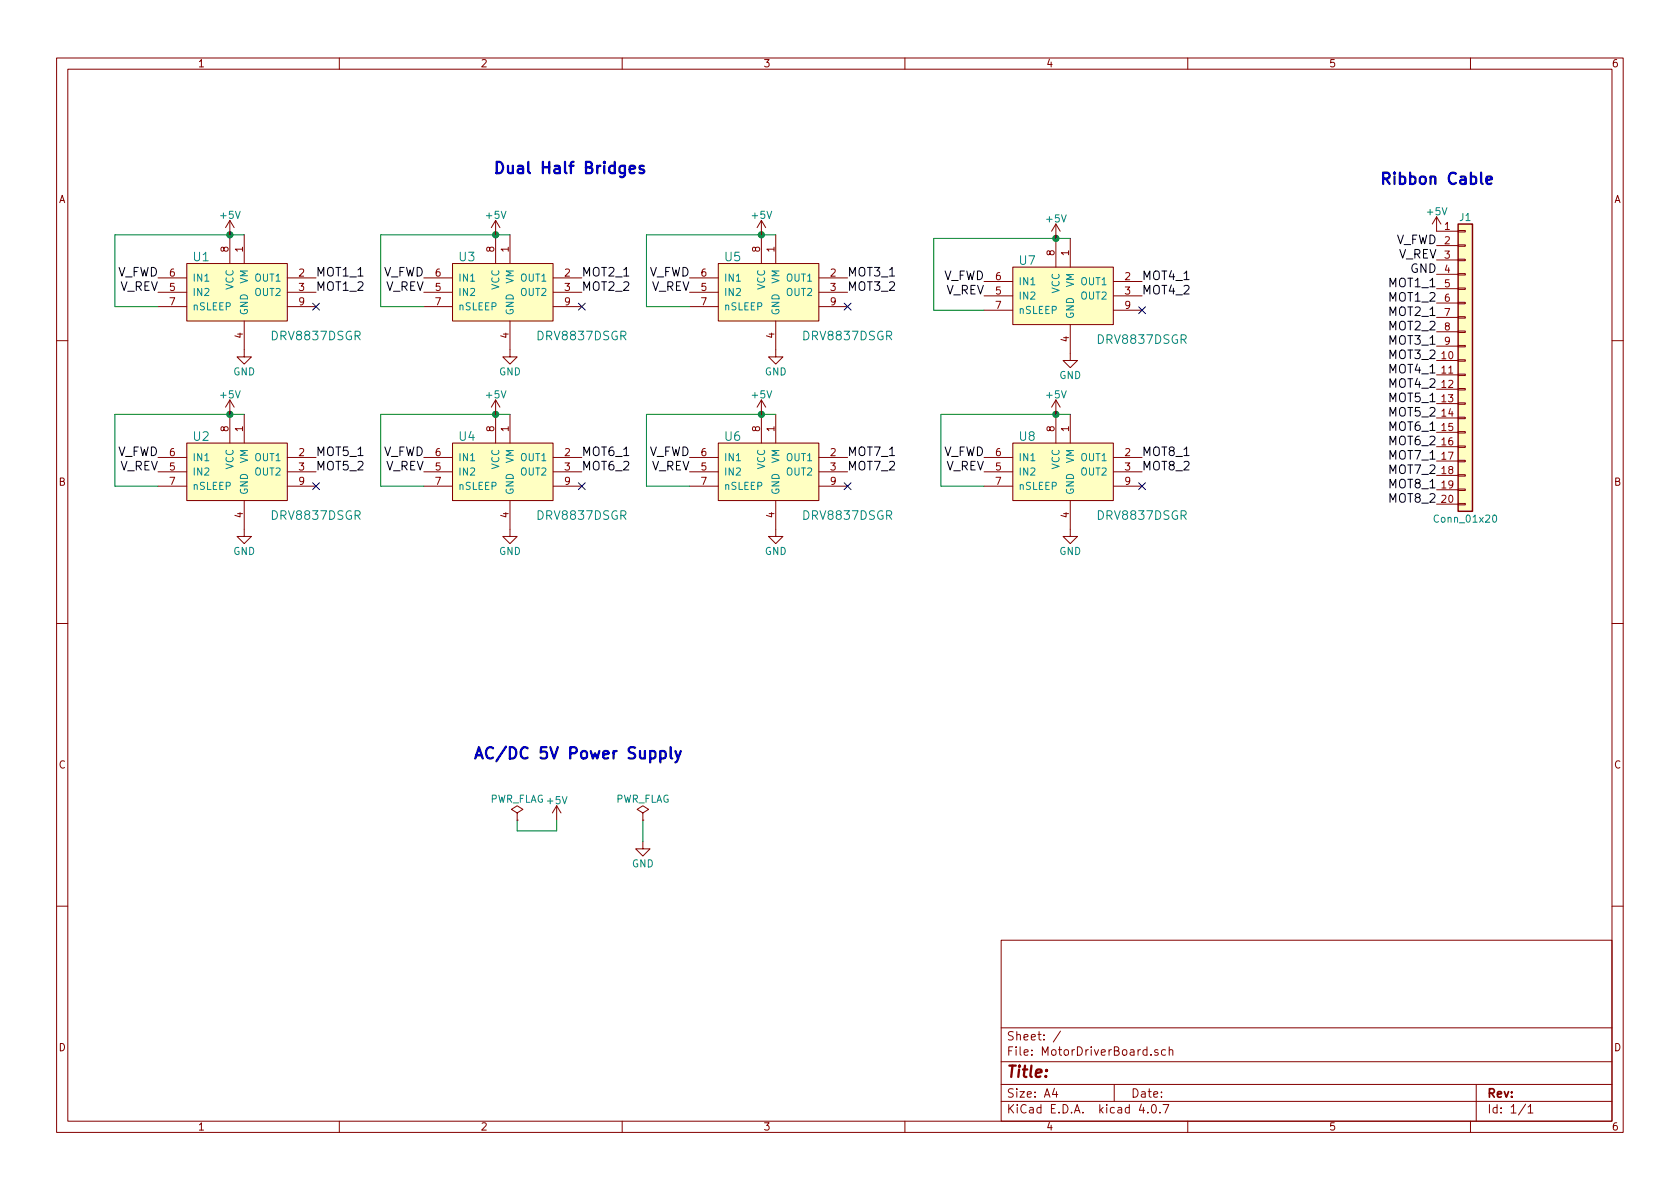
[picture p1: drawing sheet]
<svg xmlns="http://www.w3.org/2000/svg" width="297mm" height="210mm" viewBox="0 0 297 210" stroke-linecap="round" stroke-linejoin="round" font-family="sans-serif">
<g fill="none" stroke="#840000" stroke-width=".18">
<path d="M10 10.3h277v189.9h-277zM12 12.2h273v186.1h-273zM60 10.3v1.9M110 10.3v1.9M160 10.3v1.9M210 10.3v1.9M260 10.3v1.9M40.6 39v7.6M40.6 39l-.7 1.3M40.6 39l.8 1.3M87.6 39v7.6M87.6 39l-.7 1.3"/>
<path d="M87.6 39l.8 1.3M134.6 39v7.6M134.6 39l-.7 1.3M134.6 39l.8 1.3M186.7 39.6v7.6M186.7 39.6l-.8 1.3M186.7 39.6l.8 1.3M254 38.3v2.6h3.8M254 38.3l-.8 1.3M254 38.3l.8 1.3M27.9 49.1h5.1M27.9 51.7h5.1"/>
<path d="M27.9 54.2h5.1M33 46.6h17.8v10.2h-17.8zM43.2 56.8v6.3h1.2l-1.2 1.3-1.3-1.3h1.3M43.2 41.5v5.1M50.8 49.1h5.1M50.8 51.7h5.1M50.8 54.2h5.1M74.9 49.1h5.1M74.9 51.7h5.1M74.9 54.2h5.1M80 46.6h17.8v10.2h-17.8zM90.2 56.8v6.3h1.2l-1.2 1.3-1.3-1.3h1.3"/>
<path d="M90.2 41.5v5.1M97.8 49.1h5.1M97.8 51.7h5.1M97.8 54.2h5.1M121.9 49.1h5.1M121.9 51.7h5.1M121.9 54.2h5.1M127 46.6h17.8v10.2h-17.8zM137.2 56.8v6.3h1.2l-1.2 1.3-1.3-1.3h1.3M137.2 41.5v5.1M144.8 49.1h5.1M144.8 51.7h5.1"/>
<path d="M144.8 54.2h5.1M174 49.8h5.1M174 52.3h5.1M174 54.9h5.1M179.1 47.2h17.7v10.2h-17.7zM189.2 57.4v6.3h1.3l-1.3 1.3-1.2-1.3h1.2M189.2 42.2v5M196.8 49.8h5.1M196.8 52.3h5.1M196.8 54.9h5.1M254 43.4h3.8M254 46h3.8"/>
<path d="M254 48.5h3.8M254 51h3.8M254 53.6h3.8M254 56.1h3.8M254 58.7h3.8M257.8 58.5h1.3v.3h-1.3zM257.8 56h1.3v.3h-1.3zM257.8 53.5h1.3v.2h-1.3zM257.8 50.9h1.3v.3h-1.3zM257.8 48.4h1.3v.2h-1.3zM257.8 45.8h1.3v.3h-1.3zM257.8 43.3h1.3v.3h-1.3z"/>
<path d="M257.8 40.8h1.3v.2h-1.3zM10 60.2h2M33 78.4h17.8v10.1h-17.8zM40.6 70.7v7.7M40.6 70.7l-.7 1.3M40.6 70.7l.8 1.3M43.2 73.3v5.1M80 78.4h17.8v10.1h-17.8zM87.6 70.7v7.7M87.6 70.7l-.7 1.3M87.6 70.7l.8 1.3M90.2 73.3v5.1"/>
<path d="M127 78.4h17.8v10.1h-17.8zM134.6 70.7v7.7M134.6 70.7l-.7 1.3M134.6 70.7l.8 1.3M137.2 73.3v5.1M179.1 78.4h17.7v10.1h-17.7zM186.7 70.7v7.7M186.7 70.7l-.8 1.3M186.7 70.7l.8 1.3M189.2 73.3v5.1M254 61.2h3.8M254 63.7h3.8"/>
<path d="M254 66.3h3.8M254 68.8h3.8M254 71.4h3.8M254 73.9h3.8M254 76.4h3.8M254 79h3.8M257.8 78.9h1.3v.2h-1.3zM257.8 76.3h1.3v.3h-1.3zM257.8 73.8h1.3v.2h-1.3zM257.8 71.2h1.3v.3h-1.3zM257.8 68.7h1.3v.3h-1.3zM257.8 66.2h1.3v.2h-1.3z"/>
<path d="M257.8 63.6h1.3v.3h-1.3zM257.8 61.1h1.3v.2h-1.3zM285 60.2h2M27.9 80.9h5.1M27.9 83.4h5.1M27.9 86h5.1M43.2 88.5v6.4h1.2l-1.2 1.2-1.3-1.2h1.3M50.8 80.9h5.1M50.8 83.4h5.1M50.8 86h5.1M74.9 80.9h5.1M74.9 83.4h5.1"/>
<path d="M74.9 86h5.1M90.2 88.5v6.4h1.2l-1.2 1.2-1.3-1.2h1.3M97.8 80.9h5.1M97.8 83.4h5.1M97.8 86h5.1M121.9 80.9h5.1M121.9 83.4h5.1M121.9 86h5.1M137.2 88.5v6.4h1.2l-1.2 1.2-1.3-1.2h1.3M144.8 80.9h5.1M144.8 83.4h5.1M144.8 86h5.1"/>
<path d="M174 80.9h5.1M174 83.4h5.1M174 86h5.1M189.2 88.5v6.4h1.3l-1.3 1.2-1.2-1.2h1.2M196.8 80.9h5.1M196.8 83.4h5.1M196.8 86h5.1M254 89.1h3.8M254 81.5h3.8M254 84.1h3.8M254 86.6h3.8M257.8 89h1.3v.3h-1.3z"/>
<path d="M257.8 86.5h1.3v.2h-1.3zM257.8 83.9h1.3v.3h-1.3zM257.8 81.4h1.3v.3h-1.3zM10 110.3h2M285 110.3h2M91.4 145h.1M91.4 143.8l1.1-.7-1.1-.6-1 .6 1 .7v1.2M98.4 142.5l-.7 1.3M98.4 142.5v2.5M98.4 142.5l.8 1.3M113.7 148.8v1.3h1.2l-1.2 1.3-1.3-1.3h1.3M113.7 145h.1"/>
<path d="M113.7 143.8l1-.7-1-.6-1.1 .6 1.1 .7v1.2M10 160.2h2M177 166.3h108v32h-108zM285 160.2h2M60 198.3v1.9M110 198.3v1.9M160 198.3v1.9M177 194.8h108M177 191.8h108M177 187.8h108M177 181.8h108M186.4 192.5l-.3 1h.9"/>
<path d="M186.8 193v1M187.5 182.3l-1.3 2M197 191.8v3M201.8 195.2l-.4 1.1h1M202.9 196.7v.1M203.5 186.5v.1M203.8 195.4l.1-.1a.81 .81 0 0 1 .6 .6 .81 .81 0 0 1-.3 .8l-.1 .1a.8 .8 0 0 1-.6-.6 .8 .8 0 0 1 .3-.8zM204.7 185.7a.37 .37 0 0 0-.6 .1l.1 .2 .5 .2 .1 .1-.2 .3-.5-.1M205.1 196.7v.1M205.6 195.3h1.1l-.7 1.5M206.1 185.7l-.5-.1-.2 .3v.6l.2 .1 .5-.1M206.7 185.7l.2-.1 .4 .1 .1 .9"/>
<path d="M206.7 185.1v1.5M210 198.3v1.9M260 198.3v1.9M261 191.8v6.5M269.7 195.2l-1.2 2M270.2 195.8l.4-.5v1.5M270.2 196.8h.8"/>
</g>
<g fill="#ffffc2" stroke="#ffffc2" stroke-width=".18">
<path d="M33 46.6h17.8v10.2h-17.8z"/>
<path d="M257.8 39.6h2.5v50.8h-2.5z"/>
<path d="M80 46.6h17.8v10.2h-17.8z"/>
<path d="M127 46.6h17.8v10.2h-17.8z"/>
<path d="M179.1 47.2h17.7v10.2h-17.7z"/>
<path d="M33 78.4h17.8v10.1h-17.8z"/>
<path d="M80 78.4h17.8v10.1h-17.8z"/>
<path d="M127 78.4h17.8v10.1h-17.8z"/>
<path d="M179.1 78.4h17.7v10.1h-17.7z"/>
</g>
<path d="M257.8 39.6h2.5v50.8h-2.5z" fill="none" stroke="#840000" stroke-width=".25"/>
<path d="M264 91.2l.2-.1a.67 .67 0 0 1 .4 .6 .67 .67 0 0 1-.4 .6l-.2-.1-.1-.3z" fill="none" stroke="#008484" stroke-width=".18"/>
<path d="M43.2 41.5h-22.9v12.7h7.6M90.2 41.5h-22.9v12.7h7.6M137.2 41.5h-22.9v12.7h7.6M189.2 42.2h-24.1v12.7h8.9M43.2 73.3h-22.9v12.7h7.6M90.2 73.3h-22.9v12.7h7.6M137.2 73.3h-22.9v12.7h7.6M189.2 73.3h-22.8v12.7h7.6M91.4 145v1.9h7v-1.9M113.7 145v3.8" fill="none" stroke="#008400" stroke-width=".18"/>
<g fill="#008400" stroke="#008400" stroke-width=".25">
<circle cx="40.6" cy="41.5" r=".51"/>
<circle cx="87.6" cy="41.5" r=".51"/>
<circle cx="134.6" cy="41.5" r=".51"/>
<circle cx="186.7" cy="42.2" r=".51"/>
<circle cx="40.6" cy="73.3" r=".51"/>
<circle cx="87.6" cy="73.3" r=".51"/>
<circle cx="186.7" cy="73.3" r=".51"/>
<circle cx="134.6" cy="73.3" r=".51"/>
</g>
<path d="M87.8 28.6a1.06 1.06 0 0 1 1.1 .7 1.06 1.06 0 0 1-.3 1.2l-.8 .1zM89.8 29.3l.1 1.2a.56 .56 0 0 0 .8-.1M244.6 31.6h.7a.55 .55 0 0 0 .4-.5 .55 .55 0 0 0-.4-.6h-.7v2M245 31.6l.7 .9M84 134.1l.7-2 .6 2M84.2 133.6h1M87.2 132.3a.8 .8 0 0 0-1 0 .8 .8 0 0 0-.3 1 .76 .76 0 0 0 .4 .7 .76 .76 0 0 0 .9 0" fill="none" stroke="#0000c2" stroke-width=".41"/>
<g fill="none" stroke="#000084" stroke-width=".18">
<path d="M55.3 53.6l1.2 1.2M56.5 53.6l-1.2 1.2M102.3 53.6l1.2 1.2M103.5 53.6l-1.2 1.2M149.3 53.6l1.2 1.2M150.5 53.6l-1.2 1.2M201.3 54.2l1.2 1.3M202.5 54.2l-1.2 1.3M55.3 85.4l1.2 1.2M56.5 85.4l-1.2 1.2M102.3 85.4l1.2 1.2M103.5 85.4l-1.2 1.2"/>
<path d="M149.3 85.4l1.2 1.2M150.5 85.4l-1.2 1.2M201.3 85.4l1.2 1.2M202.5 85.4l-1.2 1.2"/>
</g>
<g font-size="2.8" fill="#0000c2">
<text x="91" y="30.7">Dual Half Bridges</text>
<text x="246.2" y="32.6">Ribbon Cable</text>
<text x="88.3" y="134.2">AC/DC 5V Power Supply</text>
</g>
<text font-size="2.8" fill="#840000" x="178" y="190.5">Title:</text>
<g font-size="2.1" fill="#008484">
<text x="34.2" y="46.2">U1</text>
<text x="81.2" y="46.2">U3</text>
<text x="128.2" y="46.2">U5</text>
<text x="180.3" y="46.8">U7</text>
<text x="48.2" y="60.2">DRV8837DSGR</text>
<text x="95.2" y="60.2">DRV8837DSGR</text>
<text x="142.2" y="60.2">DRV8837DSGR</text>
<text x="194.3" y="60.8">DRV8837DSGR</text>
<text x="34.2" y="77.9">U2</text>
<text x="81.2" y="77.9">U4</text>
<text x="128.2" y="77.9">U6</text>
<text x="180.3" y="77.9">U8</text>
<text x="48.2" y="91.9">DRV8837DSGR</text>
<text x="95.2" y="91.9">DRV8837DSGR</text>
<text x="142.2" y="91.9">DRV8837DSGR</text>
<text x="194.3" y="91.9">DRV8837DSGR</text>
</g>
<g font-size="2.1">
<text x="246.6" y="43.2">V_FWD</text>
<text x="247" y="45.7">V_REV</text>
<text x="20.5" y="48.9">V_FWD</text>
<text x="21" y="51.4">V_REV</text>
<text x="55.9" y="48.9">MOT1_1</text>
<text x="55.9" y="51.4">MOT1_2</text>
<text x="67.5" y="48.9">V_FWD</text>
<text x="68" y="51.4">V_REV</text>
<text x="102.9" y="48.9">MOT2_1</text>
<text x="102.9" y="51.4">MOT2_2</text>
<text x="114.5" y="48.9">V_FWD</text>
<text x="115" y="51.4">V_REV</text>
<text x="149.9" y="48.9">MOT3_1</text>
<text x="149.9" y="51.4">MOT3_2</text>
<text x="166.6" y="49.5">V_FWD</text>
<text x="167" y="52.1">V_REV</text>
<text x="201.9" y="49.5">MOT4_1</text>
<text x="201.9" y="52.1">MOT4_2</text>
<text x="245.7" y="50.8">MOT1_1</text>
<text x="245.7" y="53.3">MOT1_2</text>
<text x="249.3" y="48.3">GND</text>
<text x="245.7" y="55.9">MOT2_1</text>
<text x="245.7" y="58.4">MOT2_2</text>
<text x="245.7" y="61">MOT3_1</text>
<text x="245.7" y="63.5">MOT3_2</text>
<text x="245.7" y="66">MOT4_1</text>
<text x="245.7" y="68.6">MOT4_2</text>
<text x="245.7" y="71.1">MOT5_1</text>
<text x="245.7" y="73.7">MOT5_2</text>
<text x="245.7" y="76.2">MOT6_1</text>
<text x="20.5" y="80.6">V_FWD</text>
<text x="21" y="83.2">V_REV</text>
<text x="55.9" y="80.6">MOT5_1</text>
<text x="55.9" y="83.2">MOT5_2</text>
<text x="67.5" y="80.6">V_FWD</text>
<text x="68" y="83.2">V_REV</text>
<text x="102.9" y="80.6">MOT6_1</text>
<text x="102.9" y="83.2">MOT6_2</text>
<text x="114.5" y="80.6">V_FWD</text>
<text x="115" y="83.2">V_REV</text>
<text x="149.9" y="80.6">MOT7_1</text>
<text x="149.9" y="83.2">MOT7_2</text>
<text x="166.6" y="80.6">V_FWD</text>
<text x="167" y="83.2">V_REV</text>
<text x="201.9" y="80.6">MOT8_1</text>
<text x="201.9" y="83.2">MOT8_2</text>
<text x="245.7" y="78.7">MOT6_2</text>
<text x="245.7" y="81.3">MOT7_1</text>
<text x="245.7" y="83.8">MOT7_2</text>
<text x="245.7" y="86.4">MOT8_1</text>
<text x="245.7" y="88.9">MOT8_2</text>
</g>
<g font-size="2.1" fill="#840000">
<text x="178" y="184">Sheet: /</text>
<text x="178" y="186.7">File: MotorDriverBoard.sch</text>
<text x="178" y="196.9">KiCad E.D.A. kicad 4.0.7</text>
<text x="178" y="194.1">Size: A4</text>
<text x="200" y="194.1">Date:</text>
<text x="263" y="194.1">Rev:</text>
<text x="263" y="196.9">Id: 1/1</text>
</g>
<g font-size="1.8" fill="#840000">
<text x="35" y="11.9">1</text>
<text x="85" y="11.9">2</text>
<text x="135" y="11.9">3</text>
<text x="185" y="11.9">4</text>
<text x="235" y="11.9">5</text>
<text x="285" y="11.9">6</text>
<text x="10.4" y="35.9">A</text>
<text x="285.4" y="35.9">A</text>
<text x="255.4" y="40.6">1</text>
<text x="40.4" y="44.5" transform="rotate(-90 40.4 44.5)">8</text>
<text x="42.9" y="44.5" transform="rotate(-90 42.9 44.5)">1</text>
<text x="87.4" y="44.5" transform="rotate(-90 87.4 44.5)">8</text>
<text x="89.9" y="44.5" transform="rotate(-90 89.9 44.5)">1</text>
<text x="134.4" y="44.5" transform="rotate(-90 134.4 44.5)">8</text>
<text x="136.9" y="44.5" transform="rotate(-90 136.9 44.5)">1</text>
<text x="186.4" y="45.2" transform="rotate(-90 186.4 45.2)">8</text>
<text x="189" y="45.2" transform="rotate(-90 189 45.2)">1</text>
<text x="255.4" y="43.2">2</text>
<text x="255.4" y="45.7">3</text>
<text x="30" y="51.4">5</text>
<text x="30" y="48.9">6</text>
<text x="30" y="54">7</text>
<text x="52.9" y="48.9">2</text>
<text x="52.9" y="51.4">3</text>
<text x="52.9" y="54">9</text>
<text x="77" y="51.4">5</text>
<text x="77" y="48.9">6</text>
<text x="77" y="54">7</text>
<text x="99.8" y="48.9">2</text>
<text x="99.8" y="51.4">3</text>
<text x="99.8" y="54">9</text>
<text x="124" y="51.4">5</text>
<text x="124" y="48.9">6</text>
<text x="124" y="54">7</text>
<text x="146.8" y="48.9">2</text>
<text x="146.8" y="51.4">3</text>
<text x="146.8" y="54">9</text>
<text x="176" y="52.1">5</text>
<text x="176" y="49.5">6</text>
<text x="198.9" y="49.5">2</text>
<text x="198.9" y="52.1">3</text>
<text x="255.4" y="48.3">4</text>
<text x="255.4" y="50.8">5</text>
<text x="255.4" y="53.3">6</text>
<text x="42.9" y="59.8" transform="rotate(-90 42.9 59.8)">4</text>
<text x="89.9" y="59.8" transform="rotate(-90 89.9 59.8)">4</text>
<text x="136.9" y="59.8" transform="rotate(-90 136.9 59.8)">4</text>
<text x="176" y="54.6">7</text>
<text x="198.9" y="54.6">9</text>
<text x="255.4" y="55.9">7</text>
<text x="255.4" y="58.4">8</text>
<text x="189" y="60.4" transform="rotate(-90 189 60.4)">4</text>
<text x="254.9" y="63.5">10</text>
<text x="255.4" y="61">9</text>
<text x="254.9" y="66">11</text>
<text x="254.9" y="68.6">12</text>
<text x="254.9" y="71.1">13</text>
<text x="40.4" y="76.3" transform="rotate(-90 40.4 76.3)">8</text>
<text x="42.9" y="76.3" transform="rotate(-90 42.9 76.3)">1</text>
<text x="87.4" y="76.3" transform="rotate(-90 87.4 76.3)">8</text>
<text x="89.9" y="76.3" transform="rotate(-90 89.9 76.3)">1</text>
<text x="134.4" y="76.3" transform="rotate(-90 134.4 76.3)">8</text>
<text x="136.9" y="76.3" transform="rotate(-90 136.9 76.3)">1</text>
<text x="186.4" y="76.3" transform="rotate(-90 186.4 76.3)">8</text>
<text x="189" y="76.3" transform="rotate(-90 189 76.3)">1</text>
<text x="254.9" y="73.7">14</text>
<text x="254.9" y="76.2">15</text>
<text x="30" y="83.2">5</text>
<text x="30" y="80.6">6</text>
<text x="52.9" y="80.6">2</text>
<text x="52.9" y="83.2">3</text>
<text x="77" y="83.2">5</text>
<text x="77" y="80.6">6</text>
<text x="99.8" y="80.6">2</text>
<text x="99.8" y="83.2">3</text>
<text x="124" y="83.2">5</text>
<text x="124" y="80.6">6</text>
<text x="146.8" y="80.6">2</text>
<text x="146.8" y="83.2">3</text>
<text x="176" y="83.2">5</text>
<text x="176" y="80.6">6</text>
<text x="198.9" y="80.6">2</text>
<text x="198.9" y="83.2">3</text>
<text x="254.9" y="78.7">16</text>
<text x="254.9" y="81.3">17</text>
<text x="254.9" y="83.8">18</text>
<text x="10.4" y="85.9">B</text>
<text x="30" y="85.7">7</text>
<text x="52.9" y="85.7">9</text>
<text x="77" y="85.7">7</text>
<text x="99.8" y="85.7">9</text>
<text x="124" y="85.7">7</text>
<text x="146.8" y="85.7">9</text>
<text x="176" y="85.7">7</text>
<text x="198.9" y="85.7">9</text>
<text x="254.9" y="88.9">20</text>
<text x="254.9" y="86.4">19</text>
<text x="285.4" y="85.9">B</text>
<text x="42.9" y="91.5" transform="rotate(-90 42.9 91.5)">4</text>
<text x="89.9" y="91.5" transform="rotate(-90 89.9 91.5)">4</text>
<text x="136.9" y="91.5" transform="rotate(-90 136.9 91.5)">4</text>
<text x="189" y="91.5" transform="rotate(-90 189 91.5)">4</text>
<text x="10.4" y="135.9">C</text>
<text x="285.4" y="135.9">C</text>
<text x="10.4" y="185.9">D</text>
<text x="285.4" y="185.9">D</text>
<text x="35" y="199.9">1</text>
<text x="85" y="199.9">2</text>
<text x="135" y="199.9">3</text>
<text x="185" y="199.9">4</text>
<text x="235" y="199.9">5</text>
<text x="285" y="199.9">6</text>
</g>
<g font-size="1.8" fill="#008484">
<text x="39" y="38.7">+5V</text>
<text x="86" y="38.7">+5V</text>
<text x="133" y="38.7">+5V</text>
<text x="185.1" y="39.3">+5V</text>
<text x="252.4" y="38">+5V</text>
<text x="258.1" y="39.1">J1</text>
<text x="34" y="52.3">IN2</text>
<text x="34" y="49.8">IN1</text>
<text x="41.3" y="51.4" transform="rotate(-90 41.3 51.4)">VCC</text>
<text x="43.8" y="50.3" transform="rotate(-90 43.8 50.3)">VM</text>
<text x="45.1" y="49.8">OUT1</text>
<text x="45.1" y="52.3">OUT2</text>
<text x="81" y="52.3">IN2</text>
<text x="81" y="49.8">IN1</text>
<text x="88.3" y="51.4" transform="rotate(-90 88.3 51.4)">VCC</text>
<text x="90.8" y="50.3" transform="rotate(-90 90.8 50.3)">VM</text>
<text x="92" y="49.8">OUT1</text>
<text x="92" y="52.3">OUT2</text>
<text x="128" y="52.3">IN2</text>
<text x="128" y="49.8">IN1</text>
<text x="135.3" y="51.4" transform="rotate(-90 135.3 51.4)">VCC</text>
<text x="137.8" y="50.3" transform="rotate(-90 137.8 50.3)">VM</text>
<text x="139" y="49.8">OUT1</text>
<text x="139" y="52.3">OUT2</text>
<text x="180.1" y="53">IN2</text>
<text x="180.1" y="50.4">IN1</text>
<text x="187.3" y="52" transform="rotate(-90 187.3 52)">VCC</text>
<text x="189.9" y="50.9" transform="rotate(-90 189.9 50.9)">VM</text>
<text x="191.1" y="50.4">OUT1</text>
<text x="191.1" y="53">OUT2</text>
<text x="34" y="54.9">nSLEEP</text>
<text x="43.8" y="55.7" transform="rotate(-90 43.8 55.7)">GND</text>
<text x="81" y="54.9">nSLEEP</text>
<text x="90.8" y="55.7" transform="rotate(-90 90.8 55.7)">GND</text>
<text x="128" y="54.9">nSLEEP</text>
<text x="137.8" y="55.7" transform="rotate(-90 137.8 55.7)">GND</text>
<text x="180.1" y="55.5">nSLEEP</text>
<text x="189.9" y="56.4" transform="rotate(-90 189.9 56.4)">GND</text>
<text x="39" y="70.4">+5V</text>
<text x="41.2" y="66.4">GND</text>
<text x="86" y="70.4">+5V</text>
<text x="88.2" y="66.4">GND</text>
<text x="133" y="70.4">+5V</text>
<text x="135.2" y="66.4">GND</text>
<text x="185.1" y="70.4">+5V</text>
<text x="187.3" y="67">GND</text>
<text x="34" y="81.5">IN1</text>
<text x="41.3" y="83.1" transform="rotate(-90 41.3 83.1)">VCC</text>
<text x="43.8" y="82" transform="rotate(-90 43.8 82)">VM</text>
<text x="45.1" y="81.5">OUT1</text>
<text x="81" y="81.5">IN1</text>
<text x="88.3" y="83.1" transform="rotate(-90 88.3 83.1)">VCC</text>
<text x="90.8" y="82" transform="rotate(-90 90.8 82)">VM</text>
<text x="92" y="81.5">OUT1</text>
<text x="128" y="81.5">IN1</text>
<text x="135.3" y="83.1" transform="rotate(-90 135.3 83.1)">VCC</text>
<text x="137.8" y="82" transform="rotate(-90 137.8 82)">VM</text>
<text x="139" y="81.5">OUT1</text>
<text x="180.1" y="81.5">IN1</text>
<text x="187.3" y="83.1" transform="rotate(-90 187.3 83.1)">VCC</text>
<text x="189.9" y="82" transform="rotate(-90 189.9 82)">VM</text>
<text x="191.1" y="81.5">OUT1</text>
<text x="34" y="84.1">IN2</text>
<text x="34" y="86.6">nSLEEP</text>
<text x="43.8" y="87.5" transform="rotate(-90 43.8 87.5)">GND</text>
<text x="45.1" y="84.1">OUT2</text>
<text x="81" y="84.1">IN2</text>
<text x="81" y="86.6">nSLEEP</text>
<text x="90.8" y="87.5" transform="rotate(-90 90.8 87.5)">GND</text>
<text x="92" y="84.1">OUT2</text>
<text x="128" y="84.1">IN2</text>
<text x="128" y="86.6">nSLEEP</text>
<text x="137.8" y="87.5" transform="rotate(-90 137.8 87.5)">GND</text>
<text x="139" y="84.1">OUT2</text>
<text x="180.1" y="84.1">IN2</text>
<text x="180.1" y="86.6">nSLEEP</text>
<text x="189.9" y="87.5" transform="rotate(-90 189.9 87.5)">GND</text>
<text x="191.1" y="84.1">OUT2</text>
<text x="253.9" y="92.4">Conn_01x20</text>
<text x="41.2" y="98.1">GND</text>
<text x="88.2" y="98.1">GND</text>
<text x="135.2" y="98.1">GND</text>
<text x="187.3" y="98.1">GND</text>
<text x="86.5" y="141.9">PWR_FLAG +5V</text>
<text x="108.7" y="141.9">PWR_FLAG</text>
<text x="111.7" y="153.4">GND</text>
</g>
</svg>
